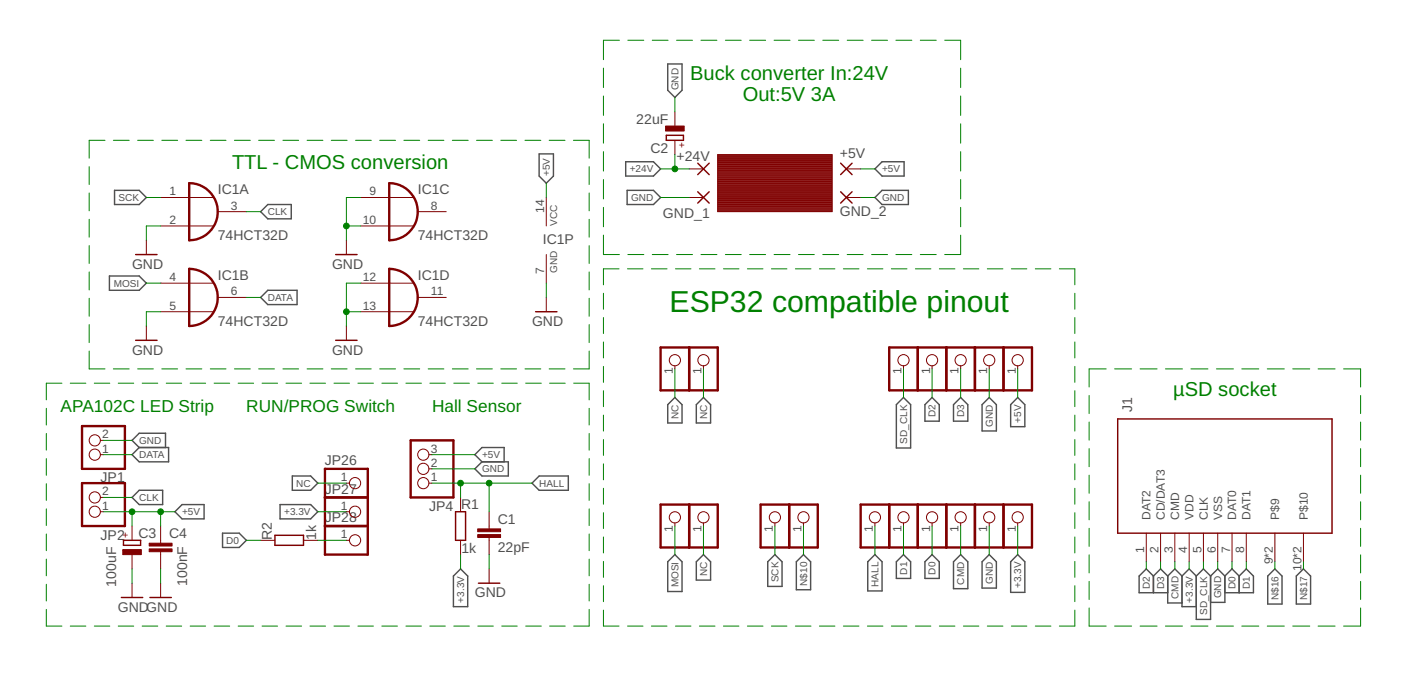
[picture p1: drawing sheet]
<svg xmlns="http://www.w3.org/2000/svg" width="250mm" height="120mm" viewBox="0 0 250 120" stroke-linecap="round" stroke-linejoin="round" font-family="sans-serif">
<g fill="none" stroke="#505050" stroke-width=".25">
<path d="M118.7 11.4h2.5v4.6l-1.2 1.3-1.3-1.3zM20.4 33.8h4.3l1.3 1.3-1.3 1.2h-4.3zM46.3 37.6l1.3-1.3h4.2v2.6h-4.2zM95.8 27.3h2.6v4l-1.3 1.3-1.3-1.3zM111.2 28.7h5l1.2 1.3-1.2 1.3h-5zM111.5 33.8h4.7l1.2 1.3-1.2 1.2h-4.7zM155.5 30l1.3-1.3h3.9v2.6h-3.9zM155.5 35.1l1.3-1.3h4.7v2.5h-4.7zM19.5 49h5.2l1.3 1.3-1.3 1.3h-5.2zM46.3 52.9l1.3-1.3h5.2v2.5h-5.2zM24.7 79.5h5.3v2.6h-5.3l-1.2-1.3zM24.7 79.5l-1.2-1.2 1.2-1.3h4.7v2.5"/>
<path d="M118.7 71.9l1.3-1.3 1.2 1.3v3.3h-2.5zM123.8 71.9l1.3-1.3 1.2 1.3v3.3h-2.5zM160.6 70.6l1.3 1.3v7.7h-2.6v-7.7zM164.4 71.9l1.3-1.3 1.3 1.3v2.9h-2.6zM169.5 71.9l1.3-1.3 1.2 1.3v2.9h-2.5zM174.6 71.9l1.3-1.3 1.2 1.3v4.7h-2.5zM180.9 70.6l1.3 1.3v3.9h-2.5v-3.9zM23.5 88.4l1.2-1.3h4.2v2.6h-4.2zM32.4 89.7h3.9v2.5h-3.9l-1.3-1.3zM39.6 94.7h2.9l1.3 1.3-1.3 1.3h-2.9zM49.8 89.7h5.4l1.3 1.2-1.3 1.3h-5.4zM52 84.6h3.2l1.3 1.3-1.3 1.2h-3.2z"/>
<path d="M84.4 83.3l1.3-1.2h4.7v2.5h-4.7zM85.7 82.1l-1.3-1.3 1.3-1.3h3.9v2.6M94.6 85.9l1.2-1.3h5.2v2.5h-5.2zM120 98.6l1.2 1.2v5.3h-2.5v-5.3zM123.8 99.8l1.3-1.2 1.2 1.2v3.3h-2.5zM137.8 98.6l1.2 1.2v4.4h-2.5v-4.4zM141.6 99.8l1.2-1.2 1.3 1.2v5h-2.5zM155.5 98.6l1.3 1.2v5.2h-2.5v-5.2zM159.3 99.8l1.3-1.2 1.3 1.2v3h-2.6zM164.4 99.8l1.3-1.2 1.3 1.2v3h-2.6zM169.5 99.8l1.3-1.2 1.2 1.2v4.8h-2.5zM175.9 98.6l1.2 1.2v4.7h-2.5v-4.7z"/>
<path d="M180.9 98.6l1.3 1.2v5.5h-2.5v-5.5zM81.9 101.1l1.2 1.3v5.4h-2.5v-5.4zM205 102.4l-1.2-1.3-1.3 1.3v2.9h5.1M205 102.4v2.9M205 102.4l1.3-1.3 1.3 1.3M207.6 102.4v4.7h2.5M207.6 102.4l1.3-1.3 1.2 1.3M210.1 102.4v5.4h2.6M210.1 102.4l1.3-1.3 1.3 1.3M212.7 102.4v7.7h2.5v-7.7M212.7 102.4l1.2-1.3 1.3 1.3M215.2 102.4l1.3-1.3 1.2 1.3"/>
<path d="M217.7 102.4v4.6h-2.5M217.7 102.4l1.3-1.3 1.3 1.3M220.3 102.4l1.3-1.3 1.2 1.3v2.9h-5.1M220.3 102.4v2.9M226.6 101.1l1.3 1.3v4.9h-2.5v-4.9zM230.4 102.4l1.3-1.3 1.3 1.3v4.9h-2.6z"/>
</g>
<g fill="none" stroke="#800000" stroke-width=".18">
<path d="M120 19.9v2.5M28.6 35.1h9.4M38.7 37.6h5.1M64.1 35.1h9.4M74.3 37.6h5M97.1 35.1v5.1M120 24.9v2.6M122.5 35.1h2.6M122.5 30h2.6M127.6 27.5h20.3v10.1h-20.3zM127.6 37.5h20.3M127.6 37.4h20.3"/>
<path d="M127.6 37.3h20.3M127.6 37.2h20.3M127.6 37.1h20.3M127.6 37h20.3M127.6 36.8h20.3M127.6 36.7h20.3M127.6 36.6h20.3M127.6 36.5h20.3M127.6 36.3h20.3M127.6 36.2h20.3M127.6 36.1h20.3M127.6 36h20.3"/>
<path d="M127.6 35.9h20.3M127.6 35.8h20.3M127.6 35.6h20.3M127.6 35.5h20.3M127.6 35.4h20.3M127.6 35.3h20.3M127.6 35.1h20.3M127.6 35h20.3M127.6 34.9h20.3M127.6 34.8h20.3M127.6 34.7h20.3M127.6 34.5h20.3"/>
<path d="M127.6 34.4h20.3M127.6 34.3h20.3M127.6 34.2h20.3M127.6 34.1h20.3M127.6 33.9h20.3M127.6 33.8h20.3M127.6 33.7h20.3M127.6 33.6h20.3M127.6 33.5h20.3M127.6 33.3h20.3M127.6 33.2h20.3M127.6 33.1h20.3"/>
<path d="M127.6 33h20.3M127.6 32.9h20.3M127.6 32.7h20.3M127.6 32.6h20.3M127.6 32.5h20.3M127.6 32.4h20.3M127.6 32.3h20.3M127.6 32.1h20.3M127.6 32h20.3M127.6 31.9h20.3M127.6 31.8h20.3M127.6 31.6h20.3"/>
<path d="M127.6 31.5h20.3M127.6 31.4h20.3M127.6 31.3h20.3M127.6 31.2h20.3M127.6 31.1h20.3M127.6 30.9h20.3M127.6 30.8h20.3M127.6 30.7h20.3M127.6 30.6h20.3M127.6 30.4h20.3M127.6 30.3h20.3M127.6 30.2h20.3"/>
<path d="M127.6 30.1h20.3M127.6 30h20.3M127.6 29.8h20.3M127.6 29.7h20.3M127.6 29.6h20.3M127.6 29.5h20.3M127.6 29.4h20.3M127.6 29.2h20.3M127.6 29.1h20.3M127.6 29h20.3M127.6 28.9h20.3M127.6 28.7h20.3"/>
<path d="M127.6 28.6h20.3M127.6 28.5h20.3M127.6 28.4h20.3M127.6 28.3h20.3M127.6 28.2h20.3M127.6 28h20.3M127.6 27.9h20.3M127.6 27.8h20.3M127.6 27.7h20.3M127.6 27.5h20.3M150.5 35.1h2.5M150.5 30h2.5"/>
<path d="M26 42.7v2.5M26 57.9v2.6M28.6 40.2h9.4M28.6 50.3h9.4M28.6 55.4h9.4M38.7 52.9h5.1M61.6 42.7v2.5M61.6 57.9v2.6M64.1 40.2h9.4M64.1 50.3h9.4M64.1 55.4h9.4M74.3 52.9h5"/>
<path d="M97.1 45.2v5.1M97.1 52.9v2.5M17.8 78.3h.6M120 65v.6M125.1 65v.6M160.6 65v.6M165.7 65v.6M170.8 65v.6M175.9 65v.6M180.9 65v.6M17.8 80.8h.6M17.8 90.9h.6"/>
<path d="M17.8 88.4h.6M23.5 93.5v2.5M23.5 98.6v2.5M28.6 93.5v3M28.6 98v3.1M46.3 96h2.6M54 96h2.5M61.6 85.9h.5M61.6 96h.5M61.6 90.9h.5M76.2 85.9h.6M76.2 83.3h.6"/>
<path d="M76.2 80.8h.6M81.9 88.4v2.5M81.9 96v2.6M87 90.9v3.1M87 95.5v3.1M120 92.9v.6M125.1 92.9v.6M137.8 92.9v.6M142.8 92.9v.6M155.5 92.9v.6M160.6 92.9v.6M165.7 92.9v.6"/>
<path d="M170.8 92.9v.6M175.9 92.9v.6M180.9 92.9v.6M203.8 94.7v5.1M206.3 94.7v5.1M208.9 94.7v5.1M211.4 94.7v5.1M213.9 94.7v5.1M216.5 94.7v5.1M219 94.7v5.1M221.6 94.7v5.1M226.6 94.7v5.1"/>
<path d="M231.7 94.7v5.1M23.5 103.6v2.6M28.6 103.6v2.6M87 101.1v2.5"/>
<circle cx="16.8" cy="78.3" r=".99"/>
<circle cx="120" cy="64" r=".99"/>
<circle cx="125.1" cy="64" r=".99"/>
<circle cx="160.6" cy="64" r=".99"/>
<circle cx="165.7" cy="64" r=".99"/>
<circle cx="170.8" cy="64" r=".99"/>
<circle cx="175.9" cy="64" r=".99"/>
<circle cx="180.9" cy="64" r=".99"/>
<circle cx="16.8" cy="88.4" r=".99"/>
<circle cx="16.8" cy="90.9" r=".99"/>
<circle cx="16.8" cy="80.8" r=".99"/>
<circle cx="63.1" cy="90.9" r=".99"/>
<circle cx="63.1" cy="96" r=".99"/>
<circle cx="63.1" cy="85.9" r=".99"/>
<circle cx="75.2" cy="85.9" r=".99"/>
<circle cx="75.2" cy="83.3" r=".99"/>
<circle cx="75.2" cy="80.8" r=".99"/>
<circle cx="120" cy="91.9" r=".99"/>
<circle cx="125.1" cy="91.9" r=".99"/>
<circle cx="137.8" cy="91.9" r=".99"/>
<circle cx="142.8" cy="91.9" r=".99"/>
<circle cx="155.5" cy="91.9" r=".99"/>
<circle cx="160.6" cy="91.9" r=".99"/>
<circle cx="165.7" cy="91.9" r=".99"/>
<circle cx="170.8" cy="91.9" r=".99"/>
<circle cx="175.9" cy="91.9" r=".99"/>
<circle cx="180.9" cy="91.9" r=".99"/>
</g>
<g fill="none" stroke="#800000" stroke-width=".42">
<path d="M33.6 32.6a5.1 5.1 0 0 1 5.1 5 5.1 5.1 0 0 1-5.1 5.1zM69.2 32.6a5.1 5.1 0 0 1 5.1 5 5.1 5.1 0 0 1-5.1 5.1zM33.6 47.8a5.1 5.1 0 0 1 5.1 5.1 5.1 5.1 0 0 1-5.1 5zM69.2 47.8a5.1 5.1 0 0 1 5.1 5.1 5.1 5.1 0 0 1-5.1 5zM14.6 75.7h7.6v7.6h-7.6zM73 78.3h7.6v10.1h-7.6zM117.4 61.7h10.2v7.7h-10.2zM122.5 61.7v7.7M158.1 61.7h25.4v7.7h-25.4zM163.2 61.7v7.7M168.2 61.7v7.7M173.3 61.7v7.7"/>
<path d="M178.4 61.7v7.7M14.6 85.9h7.6v7.6h-7.6zM57.8 88.4h7.6M57.8 83.3h7.6v15.3h-7.6zM57.8 93.5h7.6M117.4 89.7h10.2v7.6h-10.2zM122.5 89.7v7.6M135.2 89.7h10.2v7.6h-10.2zM140.3 89.7v7.6M153 89.7h30.5v7.6h-30.5zM158.1 89.7v7.6M163.2 89.7v7.6"/>
<path d="M168.2 89.7v7.6M173.3 89.7v7.6M178.4 89.7v7.6"/>
</g>
<g fill="none" stroke="#800000" stroke-width=".25">
<path d="M118.4 24h3.1v.9h-3.1zM124 29l2.1 2M124 34.1l2.1 2M126.1 29l-2.1 2M126.1 34.1l-2.1 2M149.4 29l2.1 2M149.4 34.1l2.1 2M151.5 29l-2.1 2M151.5 34.1l-2.1 2M24.1 45.2h3.8M59.7 45.2h3.8M95.2 55.4h3.8"/>
<path d="M24.1 60.5h3.8M59.7 60.5h3.8M198.7 74.4h38.1v20.3h-38.1zM21.9 96h3.1v.9h-3.1zM48.9 95.1h5.1v1.8h-5.1zM81 90.9h1.8v5.1h-1.8zM21.6 106.2h3.8M26.6 106.2h3.9M85 103.6h3.9"/>
</g>
<g fill="#800000" stroke="#800000" stroke-width=".18">
<path d="M84.9 95h4.1v.5h-4.1z"/>
<path d="M84.9 94h4.1v.5h-4.1z"/>
<path d="M21.8 97.7h3.3v.9h-3.3z"/>
<path d="M26.5 97.5h4.1v.5h-4.1z"/>
<path d="M26.5 96.5h4.1v.5h-4.1z"/>
<path d="M118.3 22.4h3.3v.9h-3.3z"/>
</g>
<g fill="none" stroke="#008000" stroke-width=".18">
<path d="M107.3 12.1v3.5M107.3 17.1v3.4M110.1 7.2h-2.8v3.4M111.6 7.2h2.8M116 7.2h2.8M120 17.3v2.6M120.3 7.2h2.8M124.6 7.2h2.8M128.9 7.2h2.9M133.3 7.2h2.8M137.6 7.2h2.8M141.9 7.2h2.9"/>
<path d="M146.3 7.2h2.8M150.6 7.2h2.8M154.9 7.2h2.9M159.3 7.2h2.8M163.6 7.2h2.8M167.9 7.2h2.9v3.4M170.8 12.1v3.5M170.8 17.1v3.4M15.9 29.6v3.2M15.9 34.3v3.2M15.9 39v3.1M18.7 24.9h-2.8v3.2"/>
<path d="M20.2 24.9h2.8M24.5 24.9h2.8M26 35.1h2.6M28.8 24.9h2.8M33.1 24.9h2.8M37.4 24.9h2.8M41.7 24.9h2.8M43.8 37.6h2.5M46 24.9h2.8M50.3 24.9h2.8M54.6 24.9h2.8M58.9 24.9h2.8"/>
<path d="M63.2 24.9h2.8M64.1 35.1h-2.5v7.6M67.5 24.9h2.8M71.8 24.9h2.8M76.1 24.9h2.8M80.4 24.9h2.8M84.7 24.9h2.8M89 24.9h2.8M93.3 24.9h2.8M97.1 32.6v2.5M97.6 24.9h2.8M101.9 24.9h2.8v3.2"/>
<path d="M104.7 29.6v3.2M104.7 34.3v3.2M104.7 39v3.1M107.3 22v3.4M107.3 26.9v3.5M107.3 31.9v3.4M107.3 36.9v3.4M117.4 30h5.1M117.4 35.1h5.1M120 27.5v2.5M153 30h2.5M153 35.1h2.5"/>
<path d="M170.8 22v3.4M170.8 26.9v3.5M170.8 31.9v3.4M170.8 36.9v3.4M15.9 43.6v3.2M15.9 48.3v3.2M15.9 53v3.2M15.9 57.7v3.2M26 50.3h2.6M28.6 55.4h-2.6v2.5M28.6 40.2h-2.6v2.5M43.8 52.9h2.5"/>
<path d="M61.6 55.4h2.5M61.6 40.2h2.5M64.1 50.3h-2.5v7.6M97.1 50.3v2.6M104.7 43.6v3.2M104.7 48.3v3.2M104.7 53v3.2M104.7 57.7v3.2M107.3 41.8v3.4h2.8M107.3 52.1v2.8M107.3 56.4v2.9M110 47.8h-2.7v2.8"/>
<path d="M111.5 47.8h2.8M111.6 45.2h2.8M115.8 47.8h2.8M116 45.2h2.8M120.1 47.8h2.7M120.3 45.2h2.8M124.3 47.8h2.8M124.6 45.2h2.8M128.6 47.8h2.8M128.9 45.2h2.9M132.9 47.8h2.7M133.3 45.2h2.8"/>
<path d="M137.1 47.8h2.8M137.6 45.2h2.8M141.4 47.8h2.8M141.9 45.2h2.9M145.7 47.8h2.7M146.3 45.2h2.8M149.9 47.8h2.8M150.6 45.2h2.8M154.2 47.8h2.8M154.9 45.2h2.9M158.5 47.8h2.7M159.3 45.2h2.8"/>
<path d="M162.7 47.8h2.8M163.6 45.2h2.8M167 47.8h2.8M170.8 41.8v3.4h-2.9M171.3 47.8h2.7M175.5 47.8h2.8M179.8 47.8h2.7M184 47.8h2.8M188.3 47.8h2.8v2.8M191.1 52.1v2.8M191.1 56.4v2.9M8.2 72.6v2.9"/>
<path d="M8.2 77v3M11 68.1h-2.8v3M12.5 68.1h2.8M15.9 62.4v3.2h2.8M16.8 68.1h2.7M18.4 78.3h5.1M20.2 65.6h2.8M21 68.1h2.8M24.5 65.6h2.8M25.3 68.1h2.7M28.8 65.6h2.8M29.5 68.1h2.8"/>
<path d="M33.1 65.6h2.8M33.8 68.1h2.8M37.4 65.6h2.8M38.1 68.1h2.7M41.7 65.6h2.8M42.3 68.1h2.8M46 65.6h2.8M46.6 68.1h2.7M50.3 65.6h2.8M50.8 68.1h2.8M54.6 65.6h2.8M55.1 68.1h2.8"/>
<path d="M58.9 65.6h2.8M59.4 68.1h2.7M63.2 65.6h2.8M63.6 68.1h2.8M67.5 65.6h2.8M67.9 68.1h2.8M71.8 65.6h2.8M72.2 68.1h2.7M76.1 65.6h2.8M76.4 68.1h2.8M80.4 65.6h2.8M80.7 68.1h2.7"/>
<path d="M84.7 65.6h2.8M84.9 68.1h2.8M89 65.6h2.8M89.2 68.1h2.7M93.3 65.6h2.8M93.5 68.1h2.7M97.6 65.6h2.8M97.7 68.1h2.8M102 68.1h2.7v3M104.7 62.4v3.2h-2.8M104.7 72.6v2.9M104.7 77v3"/>
<path d="M107.3 60.8v2.8M107.3 65.1v2.8M107.3 69.4v2.9M107.3 73.8v2.8M107.3 78.1v2.8M120 65.6v5M125.1 65.6v5M160.6 65.6v5M165.7 65.6v5M170.8 65.6v5M175.9 65.6v5M180.9 65.6v5"/>
<path d="M191.1 60.8v2.8M191.1 65.1v2.8M191.1 69.4v2.9M191.1 73.8v2.8M191.1 78.1v2.8M193.6 70.3v3.2M193.6 75v3.2M193.6 79.7v3.2M196.6 65.6h-3v3.2M198.1 65.6h3.1M202.7 65.6h3M207.2 65.6h3"/>
<path d="M211.7 65.6h3M216.2 65.6h3.1M220.7 65.6h3.1M225.3 65.6h3M229.8 65.6h3M234.3 65.6h3M238.8 65.6h3.1v3.2M241.9 70.3v3.2M241.9 75v3.2M241.9 79.7v3.2M8.2 81.5v3M8.2 86v2.9"/>
<path d="M8.2 90.4v3M8.2 94.9v3M8.2 99.4v2.9M18.4 90.9h12.7M18.4 80.8h5.1M18.4 88.4h5.1M23.5 90.9v2.6M28.6 90.9v2.6M43.8 96h2.5M56.5 90.9h5.1M56.5 85.9h5.1M56.5 96h5.1"/>
<path d="M76.8 80.8h7.6M76.8 83.3h7.6M76.8 85.9h17.8M81.9 85.9v2.5M81.9 98.6v2.5M87 85.9v5M87 98.6v2.5M104.7 81.5v3M104.7 86v2.9M104.7 90.4v3M104.7 94.9v3M104.7 99.4v2.9"/>
<path d="M107.3 82.4v2.9M107.3 86.8v2.8M107.3 91.1v2.8M107.3 95.4v2.9M107.3 99.8v2.8M120 93.5v5.1M125.1 93.5v5.1M137.8 93.5v5.1M142.8 93.5v5.1M155.5 93.5v5.1M160.6 93.5v5.1M165.7 93.5v5.1"/>
<path d="M170.8 93.5v5.1M175.9 93.5v5.1M180.9 93.5v5.1M191.1 82.4v2.9M191.1 86.8v2.8M191.1 91.1v2.8M191.1 95.4v2.9M191.1 99.8v2.8M193.6 84.4v3.3M193.6 89.2v3.2M193.6 93.9v3.2M193.6 98.6v3.2"/>
<path d="M203.8 99.8v1.3M206.3 99.8v1.3M208.9 99.8v1.3M211.4 99.8v1.3M213.9 99.8v1.3M216.5 99.8v1.3M219 99.8v1.3M221.6 99.8v1.3M226.6 99.8v1.3M231.7 99.8v1.3M241.9 84.4v3.3M241.9 89.2v3.2"/>
<path d="M241.9 93.9v3.2M241.9 98.6v3.2M8.2 108.3v3h2.8M8.2 103.8v3M12.5 111.3h2.8M16.8 111.3h2.7M21 111.3h2.8M23.5 101.1v2.5M25.3 111.3h2.7M28.6 101.1v2.5M29.5 111.3h2.8M33.8 111.3h2.8"/>
<path d="M38.1 111.3h2.7M42.3 111.3h2.8M46.6 111.3h2.7M50.8 111.3h2.8M55.1 111.3h2.8M59.4 111.3h2.7M63.6 111.3h2.8M67.9 111.3h2.8M72.2 111.3h2.7M76.4 111.3h2.8M80.7 111.3h2.7M84.9 111.3h2.8"/>
<path d="M89.2 111.3h2.7M93.5 111.3h2.7M97.7 111.3h2.8M104.7 103.8v3M104.7 108.3v3h-2.7M107.3 108.4v2.9h2.7M107.3 104.1v2.8M111.5 111.3h2.8M115.8 111.3h2.8M120.1 111.3h2.7M124.3 111.3h2.8M128.6 111.3h2.8"/>
<path d="M132.9 111.3h2.7M137.1 111.3h2.8M141.4 111.3h2.8M145.7 111.3h2.7M149.9 111.3h2.8M154.2 111.3h2.8M158.5 111.3h2.7M162.7 111.3h2.8M167 111.3h2.8M171.3 111.3h2.7M175.5 111.3h2.8M179.8 111.3h2.7"/>
<path d="M184 111.3h2.8M191.1 108.4v2.9h-2.8M191.1 104.1v2.8M193.6 108v3.3h3M193.6 103.3v3.2M198.1 111.3h3.1M202.7 111.3h3M207.2 111.3h3M211.7 111.3h3M216.2 111.3h3.1M220.7 111.3h3.1M225.3 111.3h3"/>
<path d="M229.8 111.3h3M234.3 111.3h3M241.9 108v3.3h-3.1M241.9 103.3v3.2"/>
</g>
<g fill="#008000" stroke="#008000" stroke-width=".18">
<circle cx="23.5" cy="90.9" r=".51"/>
<circle cx="28.6" cy="90.9" r=".51"/>
<circle cx="61.6" cy="40.2" r=".51"/>
<circle cx="61.6" cy="55.4" r=".51"/>
<circle cx="120" cy="30" r=".51"/>
<circle cx="81.9" cy="85.9" r=".51"/>
<circle cx="87" cy="85.9" r=".51"/>
</g>
<text font-size="5.4" fill="#008000" x="119" y="55.5">ESP32 compatible pinout</text>
<g font-size="3.6" fill="#008000">
<text x="122.7" y="14.1">Buck converter In:24V</text>
<text x="132" y="17.9">Out:5V 3A</text>
<text x="41.2" y="30">TTL - CMOS conversion</text>
<text x="208.6" y="70.4">µSD socket</text>
</g>
<g font-size="3.1" fill="#008000">
<text x="10.8" y="73.2">APA102C LED Strip</text>
<text x="43.8" y="73.2">RUN/PROG Switch</text>
<text x="76.8" y="73.2">Hall Sensor</text>
</g>
<g font-size="2.5" fill="#505050">
<text x="113.1" y="22.1">22uF</text>
<text x="115.6" y="27.2">C2</text>
<text x="120.3" y="28.6">+24V</text>
<text x="149.3" y="28.2">+5V</text>
<text x="38.7" y="34.4">IC1A</text>
<text x="74.3" y="34.4">IC1C</text>
<text x="117.9" y="38.7">GND_1</text>
<text x="149.3" y="38.3">GND_2</text>
<text x="23.5" y="47.8">GND</text>
<text x="38.7" y="42.7">74HCT32D</text>
<text x="59" y="47.8">GND</text>
<text x="74.3" y="42.7">74HCT32D</text>
<text x="96.5" y="43.3">IC1P</text>
<text x="38.7" y="49.7">IC1B</text>
<text x="74.3" y="49.7">IC1D</text>
<text x="38.7" y="57.9">74HCT32D</text>
<text x="74.3" y="57.9">74HCT32D</text>
<text x="94.6" y="57.9">GND</text>
<text x="23.5" y="63">GND</text>
<text x="59" y="63">GND</text>
<text x="201.2" y="73.2" transform="rotate(-90 201.2 73.2)">J1</text>
<text x="57.8" y="82.7">JP26</text>
<text x="17.9" y="85.7">JP1</text>
<text x="57.8" y="87.8">JP27</text>
<text x="17.9" y="95.9">JP2</text>
<text x="24.6" y="95.5">C3</text>
<text x="30.1" y="95.6">C4</text>
<text x="48.3" y="95.9" transform="rotate(-90 48.3 95.9)">R2</text>
<text x="56.2" y="95.9" transform="rotate(-90 56.2 95.9)">1k</text>
<text x="57.8" y="92.8">JP28</text>
<text x="76.3" y="90.8">JP4</text>
<text x="82" y="90.4">R1</text>
<text x="88.5" y="93.1">C1</text>
<text x="82" y="98.3">1k</text>
<text x="88.5" y="98.2">22pF</text>
<text x="20.7" y="104.3" transform="rotate(-90 20.7 104.3)">100uF</text>
<text x="33.3" y="104.1" transform="rotate(-90 33.3 104.1)">100nF</text>
<text x="84.4" y="106.2">GND</text>
<text x="20.9" y="108.7">GNDGND</text>
</g>
<g font-size="2.1" fill="#505050">
<text x="30.1" y="34.7">1</text>
<text x="65.7" y="34.7">9</text>
<text x="30.1" y="39.8">2</text>
<text x="41" y="37.3">3</text>
<text x="64.5" y="39.8">10</text>
<text x="76.6" y="37.3">8</text>
<text x="96.8" y="37.8" transform="rotate(-90 96.8 37.8)">14</text>
<text x="30.1" y="50">4</text>
<text x="41" y="52.5">6</text>
<text x="64.5" y="50">12</text>
<text x="76.6" y="52.5">11</text>
<text x="96.8" y="48.8" transform="rotate(-90 96.8 48.8)">7</text>
<text x="30.1" y="55">5</text>
<text x="64.5" y="55">13</text>
<text x="119.6" y="66.5" transform="rotate(-90 119.6 66.5)">1</text>
<text x="124.7" y="66.5" transform="rotate(-90 124.7 66.5)">1</text>
<text x="160.3" y="66.5" transform="rotate(-90 160.3 66.5)">1</text>
<text x="165.3" y="66.5" transform="rotate(-90 165.3 66.5)">1</text>
<text x="170.4" y="66.5" transform="rotate(-90 170.4 66.5)">1</text>
<text x="175.5" y="66.5" transform="rotate(-90 175.5 66.5)">1</text>
<text x="180.6" y="66.5" transform="rotate(-90 180.6 66.5)">1</text>
<text x="18.2" y="77.9">2</text>
<text x="18.2" y="80.4">1</text>
<text x="76.6" y="83">2</text>
<text x="76.6" y="80.4">3</text>
<text x="18.2" y="88">2</text>
<text x="60.6" y="85.5">1</text>
<text x="76.6" y="85.5">1</text>
<text x="18.2" y="90.6">1</text>
<text x="60.6" y="90.6">1</text>
<text x="60.6" y="95.7">1</text>
<text x="119.6" y="94.5" transform="rotate(-90 119.6 94.5)">1</text>
<text x="124.7" y="94.5" transform="rotate(-90 124.7 94.5)">1</text>
<text x="137.4" y="94.5" transform="rotate(-90 137.4 94.5)">1</text>
<text x="142.5" y="94.5" transform="rotate(-90 142.5 94.5)">1</text>
<text x="155.2" y="94.5" transform="rotate(-90 155.2 94.5)">1</text>
<text x="160.3" y="94.5" transform="rotate(-90 160.3 94.5)">1</text>
<text x="165.3" y="94.5" transform="rotate(-90 165.3 94.5)">1</text>
<text x="170.4" y="94.5" transform="rotate(-90 170.4 94.5)">1</text>
<text x="175.5" y="94.5" transform="rotate(-90 175.5 94.5)">1</text>
<text x="180.6" y="94.5" transform="rotate(-90 180.6 94.5)">1</text>
<text x="204.5" y="92.4" transform="rotate(-90 204.5 92.4)">DAT2</text>
<text x="207.1" y="92.4" transform="rotate(-90 207.1 92.4)">CD/DAT3</text>
<text x="209.6" y="92.4" transform="rotate(-90 209.6 92.4)">CMD</text>
<text x="212.2" y="92.4" transform="rotate(-90 212.2 92.4)">VDD</text>
<text x="214.7" y="92.4" transform="rotate(-90 214.7 92.4)">CLK</text>
<text x="217.2" y="92.4" transform="rotate(-90 217.2 92.4)">VSS</text>
<text x="219.8" y="92.4" transform="rotate(-90 219.8 92.4)">DAT0</text>
<text x="222.3" y="92.4" transform="rotate(-90 222.3 92.4)">DAT1</text>
<text x="227.4" y="92.4" transform="rotate(-90 227.4 92.4)">P$9</text>
<text x="232.5" y="92.4" transform="rotate(-90 232.5 92.4)">P$10</text>
<text x="203.4" y="98.3" transform="rotate(-90 203.4 98.3)">1</text>
<text x="206" y="98.3" transform="rotate(-90 206 98.3)">2</text>
<text x="208.5" y="98.3" transform="rotate(-90 208.5 98.3)">3</text>
<text x="211" y="98.3" transform="rotate(-90 211 98.3)">4</text>
<text x="213.6" y="98.3" transform="rotate(-90 213.6 98.3)">5</text>
<text x="216.1" y="98.3" transform="rotate(-90 216.1 98.3)">6</text>
<text x="218.7" y="98.3" transform="rotate(-90 218.7 98.3)">7</text>
<text x="221.2" y="98.3" transform="rotate(-90 221.2 98.3)">8</text>
<text x="226.3" y="100.3" transform="rotate(-90 226.3 100.3)">9*2</text>
<text x="231.4" y="101.5" transform="rotate(-90 231.4 101.5)">10*2</text>
</g>
<g font-size="1.8" fill="#505050">
<text x="120.6" y="16" transform="rotate(-90 120.6 16)">GND</text>
<text x="21.1" y="35.7">SCK</text>
<text x="97.8" y="31.3" transform="rotate(-90 97.8 31.3)">+5V</text>
<text x="112" y="30.6">+24V</text>
<text x="112.2" y="35.7">GND</text>
<text x="156.8" y="30.6">+5V</text>
<text x="156.8" y="35.7">GND</text>
<text x="47.6" y="38.3">CLK</text>
<text x="99" y="40.2" transform="rotate(-90 99 40.2)">VCC</text>
<text x="20.2" y="51">MOSI</text>
<text x="47.6" y="53.5">DATA</text>
<text x="99" y="48.5" transform="rotate(-90 99 48.5)">GND</text>
<text x="120.6" y="74.5" transform="rotate(-90 120.6 74.5)">NC</text>
<text x="125.7" y="74.5" transform="rotate(-90 125.7 74.5)">NC</text>
<text x="166.3" y="74.2" transform="rotate(-90 166.3 74.2)">D2</text>
<text x="171.4" y="74.2" transform="rotate(-90 171.4 74.2)">D3</text>
<text x="176.5" y="75.9" transform="rotate(-90 176.5 75.9)">GND</text>
<text x="181.6" y="75.1" transform="rotate(-90 181.6 75.1)">+5V</text>
<text x="24.7" y="81.4">DATA</text>
<text x="24.7" y="78.9">GND</text>
<text x="85.7" y="81.4">+5V</text>
<text x="85.7" y="84">GND</text>
<text x="161.2" y="78.8" transform="rotate(-90 161.2 78.8)">SD_CLK</text>
<text x="24.7" y="89">CLK</text>
<text x="52.6" y="86.5">NC</text>
<text x="95.8" y="86.5">HALL</text>
<text x="32.4" y="91.6">+5V</text>
<text x="50.5" y="91.6">+3.3V</text>
<text x="40.2" y="96.7">D0</text>
<text x="82.5" y="107.1" transform="rotate(-90 82.5 107.1)">+3.3V</text>
<text x="120.6" y="104.3" transform="rotate(-90 120.6 104.3)">MOSI</text>
<text x="125.7" y="102.4" transform="rotate(-90 125.7 102.4)">NC</text>
<text x="138.4" y="103.5" transform="rotate(-90 138.4 103.5)">SCK</text>
<text x="143.5" y="104.1" transform="rotate(-90 143.5 104.1)">N$10</text>
<text x="156.2" y="104.3" transform="rotate(-90 156.2 104.3)">HALL</text>
<text x="161.2" y="102.1" transform="rotate(-90 161.2 102.1)">D1</text>
<text x="166.3" y="102.1" transform="rotate(-90 166.3 102.1)">D0</text>
<text x="171.4" y="103.9" transform="rotate(-90 171.4 103.9)">CMD</text>
<text x="176.5" y="103.8" transform="rotate(-90 176.5 103.8)">GND</text>
<text x="181.6" y="104.5" transform="rotate(-90 181.6 104.5)">+3.3V</text>
<text x="204.4" y="104.6" transform="rotate(-90 204.4 104.6)">D2</text>
<text x="207" y="104.6" transform="rotate(-90 207 104.6)">D3</text>
<text x="209.5" y="106.4" transform="rotate(-90 209.5 106.4)">CMD</text>
<text x="212" y="107.1" transform="rotate(-90 212 107.1)">+3.3V</text>
<text x="217.1" y="106.3" transform="rotate(-90 217.1 106.3)">GND</text>
<text x="219.6" y="104.6" transform="rotate(-90 219.6 104.6)">D0</text>
<text x="222.2" y="104.6" transform="rotate(-90 222.2 104.6)">D1</text>
<text x="227.3" y="106.6" transform="rotate(-90 227.3 106.6)">N$16</text>
<text x="232.3" y="106.6" transform="rotate(-90 232.3 106.6)">N$17</text>
<text x="214.6" y="109.3" transform="rotate(-90 214.6 109.3)">SD_CLK</text>
</g>
<g font-size="1.8" fill="#800000">
<text x="121.8" y="26.4" transform="rotate(-90 121.8 26.4)">+</text>
<text x="22.9" y="95.6" transform="rotate(-90 22.9 95.6)">+</text>
</g>
</svg>
